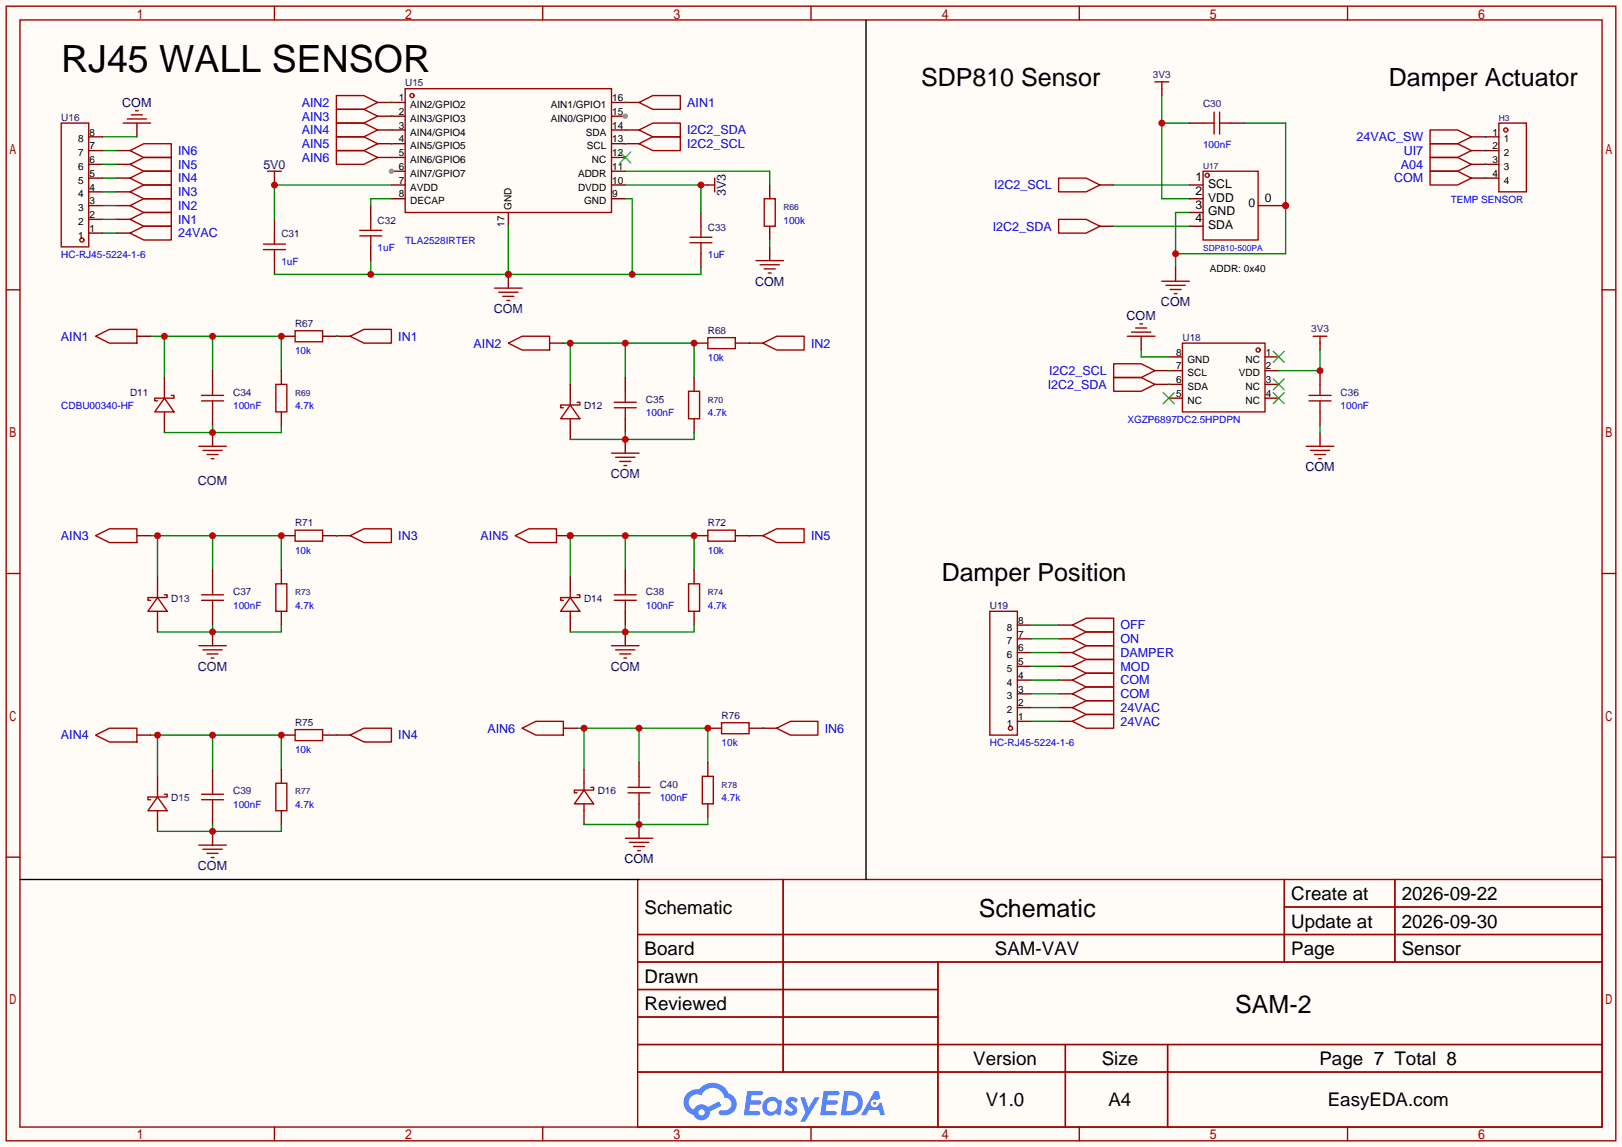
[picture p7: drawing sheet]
<svg xmlns="http://www.w3.org/2000/svg" width="299mm" height="212mm" viewBox="0 0 299 212" stroke-linecap="round" stroke-linejoin="round" font-family="sans-serif">
<path d="M0 0h299.5v211.8h-299.5z" fill="#fffcf7"/>
<g fill="none" stroke="#a10000" stroke-width=".25">
<path d="M1.1 1.1h297.2v209.6h-297.2zM3.7 3.7h292.1v204.5h-292.1zM50.7 1.1v2.6M100.2 1.1v2.6M149.7 1.1v2.6M199.3 1.1v2.6M248.8 1.1v2.6M1.1 53.5h2.6M295.8 53.5h2.5M1.1 105.9h2.6M295.8 105.9h2.5M1.1 158.3h2.6"/>
<path d="M295.8 158.3h2.5M117.7 162.4h178.1v45.8h-178.1zM117.7 172.6h178.1M117.7 177.7h178.1M144.6 162.4v35.6M173.2 177.7v30.5M237.1 162.4v15.3M237.1 167.5h58.7M257.5 162.4v15.3M117.7 182.8h55.5M117.7 192.9h178.1M117.7 187.8h55.5"/>
<path d="M117.7 198h178.1M196.7 192.9v15.3M215.6 192.9v15.3M50.7 208.2v2.5M100.2 208.2v2.5M149.7 208.2v2.5M199.3 208.2v2.5M248.8 208.2v2.5"/>
</g>
<g fill="#5487ff">
<path d="M145.5 202.8a1.3 1.3 0 0 1 1.8 .3l-.4 .6a.54 .54 0 0 0-.9-.2l.1 .2a1.58 1.58 0 0 1 1.1 1.6 1.43 1.43 0 0 1-2.5 .1l.5-.6a.64 .64 0 0 0 .5 .5 .64 .64 0 0 0 .7-.3l-.2-.2a1.6 1.6 0 0 1-1-1.6z"/>
<path d="M147.7 202.7h.9l.7 1.9 1.1-1.9h.9l-2.7 4.5h-.9l1-1.7z"/>
<path d="M138 201.5h1.6a1.31 1.31 0 0 1 1.2 .2 .4 .4 0 0 1-.3 .6h-1.8l-.1 .9h1.6a.4 .4 0 0 1 .4 .4 .4 .4 0 0 1-.4 .4h-1.7l-.2 1.2h.8a1.23 1.23 0 0 1 1.2 .2 .39 .39 0 0 1-.3 .6h-2.7z"/>
<path d="M152.1 201.5h1.6a1.32 1.32 0 0 1 1.3 .2 .39 .39 0 0 1-.4 .6h-1.7l-.2 .9h1.7a.4 .4 0 0 1 .3 .4 .4 .4 0 0 1-.4 .4h-1.7l-.2 1.2h.8a1.23 1.23 0 0 1 1.2 .2 .39 .39 0 0 1-.3 .6h-2.7z"/>
<path d="M161.5 201.5h.7l.4 1.3-.7 .4a.75 .75 0 0 0-1.1 .3 .75 .75 0 0 0 .5 1 .75 .75 0 0 0 .9-.6l.6-.3 .6 2.4h-.9l-.2-1h-1.9l-.5 1h-.9z"/>
<path d="M155.9 201.5l-.7 4.5h1.5a2.27 2.27 0 0 0 2.6-2.3 2.27 2.27 0 0 0-2.7-2.2zM156.6 202.3a1.5 1.5 0 0 1 1.8 1.5 1.5 1.5 0 0 1-1.9 1.4h-.3z"/>
<path d="M141.3 203.1a1.62 1.62 0 0 0-.4 2.1 1.62 1.62 0 0 0 2 .7l.4-.3 .3 .3 .5 .1 .3-2.5-.2-.3h-.4a1.58 1.58 0 0 0-2.5-.1zM141.9 203.6a.99 .99 0 0 1 1.6 .3 .99 .99 0 0 1-.9 1.4 .94 .94 0 0 1-1-.5 .94 .94 0 0 1 .3-1.2z"/>
<path d="M126.9 201.9a2.37 2.37 0 0 0 1.2 4 1.54 1.54 0 0 0 1.7 1 1.54 1.54 0 0 0 1.3-1.6l2.1-1.1-.5-.8-2 1.1a1.57 1.57 0 0 0-2.6 .4 1.5 1.5 0 0 1-.8-2.1 1.5 1.5 0 0 1 2.2-.5 2.23 2.23 0 0 1 2.3-1.4 2.23 2.23 0 0 1 2 1.8 1.16 1.16 0 0 1 1.2 1.1 1.16 1.16 0 0 1-1 1.3h-.7a.47 .47 0 0 0-.6 .3 .47 .47 0 0 0 .4 .6 2.23 2.23 0 0 0 2.3-.7 2.23 2.23 0 0 0 .4-2.3 2.16 2.16 0 0 0-1.3-1.1 3.2 3.2 0 0 0-5.4-.7l-1.2 .1zM129 205.4a.58 .58 0 0 1 1.1 0 .58 .58 0 0 1-1.1 0z"/>
<circle cx="161.5" cy="203.8" r=".28"/>
</g>
<g fill="none" stroke="#870000" stroke-width=".25">
<path d="M72.3 18.9h2.5M16.4 30.4h2.5M16.4 35.4h2.5M16.4 38h2.5M16.4 32.9h2.5M16.4 27.8h2.5M16.4 25.3h2.5M21.5 30.4h2.5M21.5 35.4h2.5M21.5 38h2.5M21.5 32.9h2.5M21.5 27.8h2.5"/>
<path d="M25.3 22.7v2.6M72.3 21.5h2.5M72.3 24h2.5M72.3 26.5h2.5M72.3 29.1h2.5M72.3 31.6h2.5M16.4 40.5h2.5M16.4 43.1h2.5M21.5 40.5h2.5M21.5 43.1h2.5"/>
</g>
<g fill="none" stroke="#a10000" stroke-width=".25">
<path d="M74.8 16.4h38.1v22.8h-38.1zM11.3 22.7h5.1v22.9h-5.1zM22.7 22.7h5.1M23.5 22h3.6M24 30.4l2.5-1.3h5.1v2.5h-5.1zM24 35.4l2.5-1.2h5.1v2.5h-5.1zM24 38l2.5-1.3h5.1v2.5h-5.1zM24 32.9l2.5-1.3h5.1v2.6h-5.1zM24 27.8l2.5-1.3h5.1v2.6h-5.1zM24.3 21.2h2M25 20.4h.5M24 40.5l2.5-1.3h5.1v2.6h-5.1z"/>
<path d="M24 43.1l2.5-1.3h5.1v2.5h-5.1z"/>
<circle cx="76.1" cy="17.7" r=".38"/>
<circle cx="15.1" cy="44.3" r=".38"/>
</g>
<path d="M18.9 38h2.6M18.9 32.9h2.6M18.9 27.8h2.6M18.9 25.3h6.4M18.9 30.4h2.6M18.9 35.4h2.6M18.9 43.1h2.6M18.9 40.5h2.6" fill="none" stroke="#008700" stroke-width=".25"/>
<circle cx="72.3" cy="31.6" r=".51" fill="#999"/>
<path d="M72.3 34.2h2.5M72.3 36.7h2.5M112.9 34.2h2.5M112.9 36.7h2.5M112.9 31.6h2.5M112.9 29.1h2.5M112.9 26.5h2.5M112.9 24h2.5M112.9 21.5h2.5" fill="none" stroke="#870000" stroke-width=".25"/>
<path d="M114.4 28.1l2.1 2M116.5 28.1l-2.1 2" fill="none" stroke="#3c3" stroke-width=".25"/>
<circle cx="115.4" cy="21.5" r=".51" fill="#999"/>
<path d="M112.9 18.9h2.5M93.9 39.2v2.6M50.7 40.5v2.6M50.7 48.1v2.6" fill="none" stroke="#870000" stroke-width=".25"/>
<path d="M48.6 45.1h4.1M48.6 46.1h4.1M50.7 43.1v2M50.7 46.1v2" fill="none" stroke="#a10000" stroke-width=".25"/>
<path d="M72.3 34.2h-21.6v6.3M115.4 36.7h1.3v14M68.5 48.1v2.6M93.9 41.8v8.9M129.4 49.4v1.3h-78.7" fill="none" stroke="#008700" stroke-width=".25"/>
<g fill="#c00">
<circle cx="93.9" cy="50.7" r=".63"/>
<circle cx="116.7" cy="50.7" r=".63"/>
<circle cx="68.5" cy="50.7" r=".63"/>
</g>
<path d="M127.4 43.8h4M127.4 44.8h4M129.4 41.8v2M129.4 44.8v2.1" fill="none" stroke="#a10000" stroke-width=".25"/>
<path d="M50.7 32.9v1.3M129.4 39.2v2.6M129.4 46.9v2.5" fill="none" stroke="#870000" stroke-width=".25"/>
<path d="M115.4 34.2h14v5" fill="none" stroke="#008700" stroke-width=".25"/>
<circle cx="50.7" cy="34.2" r=".63" fill="#c00"/>
<path d="M49.4 31.6h2.5M50.7 31.6v1.3" fill="none" stroke="#a10000" stroke-width=".25"/>
<path d="M129.4 34.2h1.3" fill="none" stroke="#870000" stroke-width=".25"/>
<circle cx="129.4" cy="34.2" r=".63" fill="#c00"/>
<path d="M118 24l2.5-1.3h5.1v2.6h-5.1zM118 26.5l2.5-1.2h5.1v2.5h-5.1zM130.7 34.2h1.3M132 32.9v2.5M66.4 42.5h4.1M66.4 43.6h4.1M68.5 40.5v2M68.5 43.6v2" fill="none" stroke="#a10000" stroke-width=".25"/>
<path d="M68.5 38v2.5M115.4 24h2.6M115.4 26.5h2.6M68.5 45.6v2.5M93.9 50.7v2.5" fill="none" stroke="#870000" stroke-width=".25"/>
<path d="M72.3 36.7h-3.8v1.3M115.4 26.5h.1M115.4 24h.1" fill="none" stroke="#008700" stroke-width=".25"/>
<circle cx="93.9" cy="50.7" r=".63" fill="#c00"/>
<g fill="none" stroke="#a10000" stroke-width=".25">
<path d="M62.1 17.7h5.1l2.5 1.2-2.5 1.3h-5.1zM118 18.9l2.5-1.2h5.1v2.5h-5.1zM62.1 20.2h5.1l2.5 1.3-2.5 1.2h-5.1zM62.1 22.7h5.1l2.5 1.3-2.5 1.3h-5.1zM62.1 25.3h5.1l2.5 1.2-2.5 1.3h-5.1zM62.1 27.8h5.1l2.5 1.3-2.5 1.3h-5.1zM141.1 36.7h2v5.1h-2zM91.3 53.2h5.1M92.1 54h3.5M92.8 54.7h2.1M93.6 55.5h.5M139.6 48.1h5.1"/>
<path d="M140.3 48.9h3.6M141.1 49.7h2M141.9 50.4h.5M54.5 61.1h5.1v2h-5.1zM64.6 62.1l2.6-1.3h5.1v2.6h-5.1z"/>
</g>
<path d="M69.7 18.9h2.6M115.4 18.9h2.6M69.7 21.5h2.6M69.7 24h2.6M69.7 26.5h2.6M69.7 29.1h2.6M142.1 34.2v2.5M142.1 41.8v2.5M142.1 45.6v2.5M51.9 62.1h2.6M59.6 62.1h5" fill="none" stroke="#870000" stroke-width=".25"/>
<path d="M72.3 18.9h.1M115.4 18.9h.1M72.3 21.5h.1M72.3 24h.1M72.3 26.5h.1M72.3 29.1h.1M115.4 31.6h26.7v2.6M142.1 44.3v1.3M27.8 62.1h24.1v6.4M30.4 62.1v7.6M39.2 62.1v6.4" fill="none" stroke="#008700" stroke-width=".25"/>
<g fill="#c00">
<circle cx="39.2" cy="62.1" r=".63"/>
<circle cx="51.9" cy="62.1" r=".63"/>
<circle cx="30.4" cy="62.1" r=".63"/>
</g>
<path d="M39.2 78.6v1.3M51.9 78.6v1.3h-21.5M62.1 62.1h.1" fill="none" stroke="#008700" stroke-width=".25"/>
<path d="M30.4 69.7v2.6M30.4 77.3v2.6M39.2 68.5v2.5M39.2 76.1v2.5M39.2 79.9v2.5M51.9 68.5v2.5M51.9 76.1v2.5" fill="none" stroke="#870000" stroke-width=".25"/>
<g fill="none" stroke="#a10000" stroke-width=".25">
<path d="M30.4 73.5l1.7 2.6h-3.5zM30.4 72.3v1.2M30.4 76.1v1.2M31.6 73h.5v.5h-3.5v.5h.5M37.2 74h4.1M37.2 73h4.1M39.2 71v2M39.2 74v2.1M50.9 71h2.1v5.1h-2.1zM36.7 82.4h5.1M37.5 83.2h3.5M38.2 83.9h2.1"/>
<path d="M39 84.7h.5"/>
</g>
<circle cx="39.2" cy="79.9" r=".63" fill="#c00"/>
<path d="M128.1 63.4h2.6M135.8 63.4h5" fill="none" stroke="#870000" stroke-width=".25"/>
<path d="M130.7 62.4h5.1v2h-5.1zM140.8 63.4l2.6-1.3h5.1v2.5h-5.1z" fill="none" stroke="#a10000" stroke-width=".25"/>
<path d="M104 63.4h24.1v6.3M105.3 63.4v7.6M115.4 63.4v6.3" fill="none" stroke="#008700" stroke-width=".25"/>
<g fill="#c00">
<circle cx="128.1" cy="63.4" r=".63"/>
<circle cx="115.4" cy="63.4" r=".63"/>
<circle cx="105.3" cy="63.4" r=".63"/>
</g>
<path d="M115.4 79.9v1.3M128.1 79.9v1.3h-22.8M138.3 63.4h.1" fill="none" stroke="#008700" stroke-width=".25"/>
<path d="M105.3 71v2.5M105.3 78.6v2.6M115.4 69.7v2.6M115.4 77.3v2.6M128.1 69.7v2.6M128.1 77.3v2.6M115.4 81.2v2.5" fill="none" stroke="#870000" stroke-width=".25"/>
<g fill="none" stroke="#a10000" stroke-width=".25">
<path d="M105.3 74.8l1.8 2.5h-3.6zM105.3 73.5v1.3M105.3 77.3v1.3M106.6 74.3h.5v.5h-3.6v.5h.5M113.4 75.3h4.1M113.4 74.3h4.1M115.4 72.3v2M115.4 75.3v2M127.1 72.3h2.1v5h-2.1zM112.9 83.7h5.1M113.7 84.5h3.5M114.4 85.2h2.1"/>
<path d="M115.2 86h.5"/>
</g>
<circle cx="115.4" cy="81.2" r=".63" fill="#c00"/>
<path d="M51.9 98.9h2.6M59.6 98.9h5" fill="none" stroke="#870000" stroke-width=".25"/>
<path d="M54.5 97.9h5.1v2h-5.1zM64.6 98.9l2.6-1.2h5.1v2.5h-5.1z" fill="none" stroke="#a10000" stroke-width=".25"/>
<path d="M27.8 98.9h24.1v6.4M29.1 98.9v7.7M39.2 98.9v6.4" fill="none" stroke="#008700" stroke-width=".25"/>
<g fill="#c00">
<circle cx="39.2" cy="98.9" r=".63"/>
<circle cx="51.9" cy="98.9" r=".63"/>
<circle cx="29.1" cy="98.9" r=".63"/>
</g>
<path d="M62.1 98.9h.1M39.2 115.4v1.3M51.9 115.4v1.3h-22.8" fill="none" stroke="#008700" stroke-width=".25"/>
<path d="M29.1 106.6v2.5M29.1 114.2v2.5M39.2 105.3v2.5M39.2 112.9v2.5M39.2 116.7v2.6M51.9 105.3v2.5M51.9 112.9v2.5" fill="none" stroke="#870000" stroke-width=".25"/>
<g fill="none" stroke="#a10000" stroke-width=".25">
<path d="M29.1 110.4l1.8 2.5h-3.6zM29.1 109.1v1.3M29.1 112.9v1.3M30.4 109.9h.5v.5h-3.6v.5h.5M36.7 119.3h5.1M37.2 110.9h4.1M37.2 109.9h4.1M39.2 107.8v2.1M39.2 110.9v2M50.9 107.8h2.1v5.1h-2.1zM37.5 120h3.5M38.2 120.8h2.1"/>
<path d="M39 121.5h.5"/>
</g>
<circle cx="39.2" cy="116.7" r=".63" fill="#c00"/>
<path d="M51.9 135.8h2.6M59.6 135.8h5" fill="none" stroke="#870000" stroke-width=".25"/>
<path d="M54.5 134.7h5.1v2.1h-5.1zM64.6 135.8l2.6-1.3h5.1v2.5h-5.1z" fill="none" stroke="#a10000" stroke-width=".25"/>
<path d="M27.8 135.8h24.1v6.3M29.1 135.8v7.6M39.2 135.8v6.3" fill="none" stroke="#008700" stroke-width=".25"/>
<g fill="#c00">
<circle cx="39.2" cy="135.8" r=".63"/>
<circle cx="51.9" cy="135.8" r=".63"/>
<circle cx="29.1" cy="135.8" r=".63"/>
</g>
<path d="M62.1 135.8h.1M39.2 152.3v1.2M51.9 152.3v1.2h-22.8" fill="none" stroke="#008700" stroke-width=".25"/>
<path d="M29.1 143.4v2.5M29.1 151v2.5M39.2 142.1v2.6M39.2 149.7v2.6M39.2 153.5v2.6M51.9 142.1v2.6M51.9 149.7v2.6" fill="none" stroke="#870000" stroke-width=".25"/>
<g fill="none" stroke="#a10000" stroke-width=".25">
<path d="M29.1 147.2l1.8 2.5h-3.6zM29.1 145.9v1.3M29.1 149.7v1.3M30.4 146.7h.5v.5h-3.6v.5h.5M36.7 156.1h5.1M37.2 147.7h4.1M37.2 146.7h4.1M37.5 156.8h3.5M38.2 157.6h2.1M39 158.4h.5M39.2 144.7v2M39.2 147.7v2"/>
<path d="M50.9 144.7h2.1v5h-2.1z"/>
</g>
<circle cx="39.2" cy="153.5" r=".63" fill="#c00"/>
<path d="M128.1 98.9h2.6M135.8 98.9h5" fill="none" stroke="#870000" stroke-width=".25"/>
<path d="M130.7 97.9h5.1v2h-5.1zM140.8 98.9l2.6-1.2h5.1v2.5h-5.1z" fill="none" stroke="#a10000" stroke-width=".25"/>
<path d="M115.4 98.9v6.4M128.1 105.3v-6.4h-22.8v7.7" fill="none" stroke="#008700" stroke-width=".25"/>
<g fill="#c00">
<circle cx="128.1" cy="98.9" r=".63"/>
<circle cx="115.4" cy="98.9" r=".63"/>
<circle cx="105.3" cy="98.9" r=".63"/>
</g>
<path d="M138.3 98.9h.1M115.4 115.4v1.3M128.1 115.4v1.3h-22.8" fill="none" stroke="#008700" stroke-width=".25"/>
<path d="M105.3 106.6v2.5M105.3 114.2v2.5M115.4 105.3v2.5M115.4 112.9v2.5M115.4 116.7v2.6M128.1 105.3v2.5M128.1 112.9v2.5" fill="none" stroke="#870000" stroke-width=".25"/>
<g fill="none" stroke="#a10000" stroke-width=".25">
<path d="M105.3 110.4l1.8 2.5h-3.6zM105.3 109.1v1.3M105.3 112.9v1.3M106.6 109.9h.5v.5h-3.6v.5h.5M112.9 119.3h5.1M113.4 110.9h4.1M113.4 109.9h4.1M115.4 107.8v2.1M115.4 110.9v2M127.1 107.8h2.1v5.1h-2.1zM113.7 120h3.5M114.4 120.8h2.1"/>
<path d="M115.2 121.5h.5"/>
</g>
<circle cx="115.4" cy="116.7" r=".63" fill="#c00"/>
<path d="M130.7 134.5h2.5M138.3 134.5h5.1" fill="none" stroke="#870000" stroke-width=".25"/>
<path d="M133.2 133.5h5.1v2h-5.1zM143.4 134.5l2.5-1.3h5.1v2.6h-5.1z" fill="none" stroke="#a10000" stroke-width=".25"/>
<path d="M106.6 134.5h24.1v6.3M107.8 134.5v7.6M118 134.5v6.3" fill="none" stroke="#008700" stroke-width=".25"/>
<g fill="#c00">
<circle cx="118" cy="134.5" r=".63"/>
<circle cx="130.7" cy="134.5" r=".63"/>
<circle cx="107.8" cy="134.5" r=".63"/>
</g>
<path d="M140.8 134.5h.1M118 151v1.3M130.7 151v1.3h-22.9" fill="none" stroke="#008700" stroke-width=".25"/>
<path d="M107.8 142.1v2.6M107.8 149.7v2.6M118 140.8v2.6M118 148.5v2.5M118 152.3v2.5M130.7 140.8v2.6M130.7 148.5v2.5" fill="none" stroke="#870000" stroke-width=".25"/>
<g fill="none" stroke="#a10000" stroke-width=".25">
<path d="M107.8 145.9l1.8 2.6h-3.6zM107.8 144.7v1.2M107.8 148.5v1.2M109.1 145.4h.5v.5h-3.6v.5h.6M115.4 154.8h5.1M116 146.4h4M116 145.4h4M116.2 155.6h3.6M117 156.3h2M117.7 157.1h.5M118 143.4v2M118 146.4v2.1"/>
<path d="M129.7 143.4h2v5.1h-2z"/>
</g>
<circle cx="118" cy="152.3" r=".63" fill="#c00"/>
<path d="M25.3 62.1h2.5M101.5 63.4h2.5M25.3 98.9h2.5M102.7 98.9h2.6M25.3 135.8h2.5" fill="none" stroke="#870000" stroke-width=".25"/>
<path d="M17.7 62.1l2.5-1.3h5.1v2.6h-5.1zM93.9 63.4l2.5-1.3h5.1v2.5h-5.1zM17.7 98.9l2.5-1.2h5.1v2.5h-5.1zM17.7 135.8l2.5-1.3h5.1v2.5h-5.1z" fill="none" stroke="#a10000" stroke-width=".25"/>
<circle cx="105.3" cy="98.9" r=".63" fill="#c00"/>
<g fill="none" stroke="#a10000" stroke-width=".25">
<path d="M213.2 15.1h2.6M214.5 15.1v1.3M195.5 32.9h5l2.6 1.3-2.6 1.2h-5zM264 24h5.1l2.6 1.3-2.6 1.2h-5.1zM264 26.5h5.1l2.6 1.3-2.6 1.3h-5.1zM264 29.1h5.1l2.6 1.3-2.6 1.2h-5.1zM264 31.6h5.1l2.6 1.3-2.6 1.3h-5.1zM276.7 22.7h5.1v12.7h-5.1zM195.5 40.5h5l2.6 1.3-2.6 1.3h-5zM95.1 98.9l2.6-1.2h5v2.5h-5zM96.4 134.5l2.5-1.3h5.1v2.6h-5.1z"/>
<circle cx="278" cy="24" r=".38"/>
</g>
<path d="M214.5 16.4v1.3M203.1 34.2h2.5M271.7 25.3h5M271.7 27.8h5M271.7 30.4h5M271.7 32.9h5M203.1 41.8h2.5M104 134.5h2.6" fill="none" stroke="#870000" stroke-width=".25"/>
<path d="M205.6 34.2h14M219.6 39.2h-2.6v10.2M229.7 22.7h7.7v24.2h-20.4M274.2 25.3h.1M274.2 27.8h.1M274.2 30.4h.1M274.2 32.9h.1" fill="none" stroke="#008700" stroke-width=".25"/>
<path d="M159.9 3.7v158.7M3.7 162.4h114.3" fill="none" stroke="#000" stroke-width=".25"/>
<g fill="#c00">
<circle cx="217" cy="46.9" r=".63"/>
<circle cx="237.4" cy="38" r=".63"/>
</g>
<path d="M214.5 17.7v19h5.1M214.5 22.7h5.1M205.6 41.8h14M190.4 115.4h5.1M190.4 118h5.1M190.4 133.2h5.1M190.4 130.7h5.1M190.4 128.1h5.1M190.4 125.6h5.1M190.4 120.5h5.1M190.4 123.1h5.1" fill="none" stroke="#008700" stroke-width=".25"/>
<g fill="none" stroke="#870000" stroke-width=".25">
<path d="M217 49.4v2.5M215.8 65.9h2.5M215.8 68.5h2.5M215.8 71h2.5M215.8 73.5h2.5M233.6 65.9h2.5M233.6 68.5h2.5M233.6 71h2.5M233.6 73.5h2.5M187.8 118h2.6M187.8 115.4h2.6M195.5 118h2.5"/>
<path d="M195.5 115.4h2.5M187.8 133.2h2.6M187.8 130.7h2.6M187.8 128.1h2.6M187.8 125.6h2.6M187.8 123.1h2.6M187.8 120.5h2.6M195.5 133.2h2.5M195.5 130.7h2.5M195.5 128.1h2.5M195.5 125.6h2.5M195.5 123.1h2.5"/>
<path d="M195.5 120.5h2.5"/>
</g>
<g fill="none" stroke="#a10000" stroke-width=".25">
<path d="M214.5 51.9h5.1M215.3 52.7h3.5M216 53.5h2.1M216.8 54.2h.5M218.3 63.4h15.3v12.7h-15.3zM182.8 112.9h5v22.9h-5zM198 118l2.5-1.3h5.1v2.6h-5.1zM198 115.4l2.5-1.2h5.1v2.5h-5.1zM198 133.2l2.5-1.2h5.1v2.5h-5.1zM198 130.7l2.5-1.3h5.1v2.6h-5.1zM198 128.1l2.5-1.2h5.1v2.5h-5.1zM198 125.6l2.5-1.3h5.1v2.6h-5.1z"/>
<path d="M198 123.1l2.5-1.3h5.1v2.5h-5.1zM198 120.5l2.5-1.2h5.1v2.5h-5.1z"/>
<circle cx="232.3" cy="64.6" r=".38"/>
<circle cx="186.6" cy="134.5" r=".38"/>
</g>
<path d="M214.8 72.5l2 2M216.8 72.5l-2 2M235.1 72.5l2 2M235.1 70l2 2M235.1 64.9l2 2M237.1 72.5l-2 2M237.1 70l-2 2M237.1 64.9l-2 2" fill="none" stroke="#3c3" stroke-width=".25"/>
<circle cx="214.5" cy="22.7" r=".63" fill="#c00"/>
<path d="M219.6 22.7h2.5M227.2 22.7h2.5M213.2 71h2.6M213.2 68.5h2.6M243.7 63.4v1.2M243.7 68.5v2.5" fill="none" stroke="#870000" stroke-width=".25"/>
<path d="M222.1 22.7h2.1M224.2 20.7v4.1M225.2 20.7v4.1M225.2 22.7h2M205.6 69.7h5.1l2.5 1.3-2.5 1.3h-5.1zM205.6 67.2h5.1l2.5 1.3-2.5 1.2h-5.1zM242.4 62.1h2.6M243.7 62.1v1.3" fill="none" stroke="#a10000" stroke-width=".25"/>
<path d="M215.8 68.5h.1M215.8 71h.1M243.7 64.6v3.9h-7.6" fill="none" stroke="#008700" stroke-width=".25"/>
<circle cx="243.7" cy="68.5" r=".63" fill="#c00"/>
<path d="M219.6 34.2h2.5M219.6 36.7h2.5M219.6 39.2h2.5M232.3 38h5.1M219.6 41.8h2.5M210.7 62.1v2.5M243.7 76.1v2.5M243.7 79.9v2.5" fill="none" stroke="#870000" stroke-width=".25"/>
<g fill="none" stroke="#a10000" stroke-width=".25">
<path d="M222.1 31.6h10.2v12.7h-10.2zM210.4 59.8h.5M208.2 62.1h5M208.9 61.3h3.6M209.7 60.6h2M241.7 73h4M241.7 74h4M243.7 71v2M243.7 74v2.1M241.2 82.4h5.1M241.9 83.2h3.6M242.7 83.9h2"/>
<path d="M243.5 84.7h.5"/>
<circle cx="222.9" cy="32.4" r=".38"/>
</g>
<path d="M210.7 64.6v1.3h5.1M243.7 78.6v1.3" fill="none" stroke="#008700" stroke-width=".25"/>
<circle cx="237.4" cy="38" r=".63" fill="#c00"/>
<text font-size="6.9" x="11.3" y="13.4">RJ45 WALL SENSOR</text>
<g font-size="4.6">
<text x="170.1" y="15.9">SDP810 Sensor</text>
<text x="256.4" y="15.9">Damper Actuator</text>
<text x="173.9" y="107.4">Damper Position</text>
<text x="180.7" y="169.4">Schematic</text>
<text x="228.1" y="187.1">SAM-2</text>
</g>
<g font-size="3.5">
<text x="238.4" y="166.2">Create at</text>
<text x="258.8" y="166.2">2026-09-22</text>
<text x="119" y="168.8">Schematic</text>
<text x="238.4" y="171.3">Update at</text>
<text x="258.8" y="171.3">2026-09-30</text>
<text x="119" y="176.4">Board</text>
<text x="183.7" y="176.4">SAM-VAV</text>
<text x="238.4" y="176.4">Page</text>
<text x="258.8" y="176.4">Sensor</text>
<text x="119" y="181.5">Drawn</text>
<text x="119" y="186.6">Reviewed</text>
<text x="179.7" y="196.7">Version</text>
<text x="203.4" y="196.7">Size</text>
<text x="243.6" y="196.7">Page 7 Total 8</text>
<text x="182" y="204.3">V1.0</text>
<text x="204.7" y="204.3">A4</text>
<text x="245.1" y="204.3">EasyEDA.com</text>
</g>
<g font-size="2.3" fill="#000080">
<text x="22.6" y="19.7">COM</text>
<text x="48.6" y="31.2">5V0</text>
<text x="134" y="36.2" transform="rotate(-90 134 36.2)">3V3</text>
<text x="139.4" y="52.8">COM</text>
<text x="91.2" y="57.8">COM</text>
<text x="208" y="59.1">COM</text>
<text x="214.3" y="56.6">COM</text>
<text x="36.5" y="89.6">COM</text>
<text x="112.7" y="88.3">COM</text>
<text x="241" y="87">COM</text>
<text x="36.5" y="123.9">COM</text>
<text x="112.7" y="123.9">COM</text>
<text x="36.5" y="160.7">COM</text>
<text x="115.3" y="159.4">COM</text>
</g>
<g font-size="2.3" fill="#00f">
<text x="55.7" y="19.7">AIN2</text>
<text x="55.7" y="22.3">AIN3</text>
<text x="126.9" y="19.7">AIN1</text>
<text x="32.9" y="28.6">IN6</text>
<text x="55.7" y="24.8">AIN4</text>
<text x="55.7" y="27.4">AIN5</text>
<text x="55.7" y="29.9">AIN6</text>
<text x="126.9" y="24.8">I2C2_SDA</text>
<text x="126.9" y="27.4">I2C2_SCL</text>
<text x="250.4" y="26.1">24VAC_SW</text>
<text x="259.2" y="28.6">UI7</text>
<text x="32.9" y="31.2">IN5</text>
<text x="32.9" y="33.7">IN4</text>
<text x="183.5" y="35">I2C2_SCL</text>
<text x="257.4" y="33.7">COM</text>
<text x="258.7" y="31.2">A04</text>
<text x="32.9" y="41.3">IN1</text>
<text x="32.9" y="36.2">IN3</text>
<text x="32.9" y="38.8">IN2</text>
<text x="32.9" y="43.9">24VAC</text>
<text x="183.3" y="42.6">I2C2_SDA</text>
<text x="11.3" y="62.9">AIN1</text>
<text x="73.5" y="62.9">IN1</text>
<text x="87.5" y="64.2">AIN2</text>
<text x="149.7" y="64.2">IN2</text>
<text x="193.4" y="71.8">I2C2_SDA</text>
<text x="193.7" y="69.3">I2C2_SCL</text>
<text x="11.3" y="99.7">AIN3</text>
<text x="73.5" y="99.7">IN3</text>
<text x="88.7" y="99.7">AIN5</text>
<text x="149.7" y="99.7">IN5</text>
<text x="206.9" y="118.8">ON</text>
<text x="206.9" y="116.3">OFF</text>
<text x="206.9" y="123.9">MOD</text>
<text x="206.9" y="121.3">DAMPER</text>
<text x="206.9" y="131.5">24VAC</text>
<text x="206.9" y="129">COM</text>
<text x="206.9" y="126.4">COM</text>
<text x="11.3" y="136.6">AIN4</text>
<text x="73.5" y="136.6">IN4</text>
<text x="90" y="135.3">AIN6</text>
<text x="152.3" y="135.3">IN6</text>
<text x="206.9" y="134">24VAC</text>
</g>
<g font-size="2.2">
<text x="220.7" y="33.4">1</text>
<text x="220.7" y="36">2</text>
<text x="223.1" y="34.7">SCL</text>
<text x="220.7" y="38.5">3</text>
<text x="220.7" y="41.1">4</text>
<text x="223.1" y="37.3">VDD</text>
<text x="223.1" y="39.8">GND</text>
<text x="230.5" y="38.3">0</text>
<text x="233.6" y="37.3">0</text>
<text x="223.1" y="42.3">SDA</text>
</g>
<g font-size="1.8" fill="#000080">
<text x="74.8" y="15.9">U15</text>
<text x="212.9" y="14.4">3V3</text>
<text x="11.3" y="22.3">U16</text>
<text x="222.1" y="19.7">C30</text>
<text x="69.7" y="41.3">C32</text>
<text x="51.9" y="43.9">C31</text>
<text x="130.7" y="42.6">C33</text>
<text x="54.5" y="60.4">R67</text>
<text x="130.7" y="61.6">R68</text>
<text x="218.3" y="62.9">U18</text>
<text x="242.1" y="61.4">3V3</text>
<text x="24" y="73.1">D11</text>
<text x="43.1" y="73.1">C34</text>
<text x="107.8" y="75.6">D12</text>
<text x="119.3" y="74.3">C35</text>
<text x="247.5" y="73.1">C36</text>
<text x="54.5" y="97.2">R71</text>
<text x="130.7" y="97.2">R72</text>
<text x="31.6" y="111.2">D13</text>
<text x="43.1" y="109.9">C37</text>
<text x="107.8" y="111.2">D14</text>
<text x="119.3" y="109.9">C38</text>
<text x="182.8" y="112.4">U19</text>
<text x="54.5" y="134">R75</text>
<text x="133.2" y="132.8">R76</text>
<text x="31.6" y="148">D15</text>
<text x="43.1" y="146.7">C39</text>
<text x="110.4" y="146.7">D16</text>
<text x="121.8" y="145.5">C40</text>
</g>
<g font-size="1.8">
<text x="73.6" y="18.7">1</text>
<text x="73.6" y="21.2">2</text>
<text x="73.6" y="23.8">3</text>
<text x="75.7" y="20">AIN2/GPIO2</text>
<text x="75.7" y="22.5">AIN3/GPIO3</text>
<text x="101.7" y="22.5">AIN0/GPIO0</text>
<text x="101.7" y="20">AIN1/GPIO1</text>
<text x="113" y="23.8">14</text>
<text x="113" y="21.2">15</text>
<text x="113" y="18.7">16</text>
<text x="14.4" y="28.9">7</text>
<text x="14.4" y="26.3">8</text>
<text x="16.5" y="27.6">7</text>
<text x="16.5" y="25">8</text>
<text x="73.6" y="26.3">4</text>
<text x="73.6" y="28.9">5</text>
<text x="75.7" y="25">AIN4/GPIO4</text>
<text x="75.7" y="27.6">AIN5/GPIO5</text>
<text x="108.2" y="25">SDA</text>
<text x="108.4" y="27.6">SCL</text>
<text x="113" y="28.9">12</text>
<text x="113" y="26.3">13</text>
<text x="275.6" y="25">1</text>
<text x="275.6" y="27.6">2</text>
<text x="277.7" y="26.3">1</text>
<text x="277.7" y="28.9">2</text>
<text x="14.4" y="33.9">5</text>
<text x="14.4" y="31.4">6</text>
<text x="16.5" y="35.2">4</text>
<text x="16.5" y="32.7">5</text>
<text x="16.5" y="30.1">6</text>
<text x="73.6" y="31.4">6</text>
<text x="73.6" y="33.9">7</text>
<text x="75.7" y="30.1">AIN6/GPIO6</text>
<text x="75.7" y="32.7">AIN7/GPIO7</text>
<text x="75.7" y="35.2">AVDD</text>
<text x="106.7" y="35.2">DVDD</text>
<text x="106.7" y="32.7">ADDR</text>
<text x="109.3" y="30.1">NC</text>
<text x="113" y="33.9">10</text>
<text x="113" y="31.4">11</text>
<text x="275.6" y="30.1">3</text>
<text x="275.6" y="32.7">4</text>
<text x="277.7" y="31.4">3</text>
<text x="277.7" y="33.9">4</text>
<text x="14.4" y="41.6">2</text>
<text x="14.4" y="39">3</text>
<text x="14.4" y="36.5">4</text>
<text x="16.5" y="40.3">2</text>
<text x="16.5" y="37.7">3</text>
<text x="73.6" y="36.5">8</text>
<text x="75.7" y="37.7">DECAP</text>
<text x="93.1" y="41.9" transform="rotate(-90 93.1 41.9)">17</text>
<text x="94.4" y="38.8" transform="rotate(-90 94.4 38.8)">GND</text>
<text x="107.9" y="37.7">GND</text>
<text x="113" y="36.5">9</text>
<text x="14.4" y="44.1">1</text>
<text x="16.5" y="42.8">1</text>
<text x="223.4" y="50.2">ADDR: 0x40</text>
<text x="217.2" y="65.7">8</text>
<text x="233.7" y="65.7">1</text>
<text x="217.2" y="68.2">7</text>
<text x="217.2" y="70.8">6</text>
<text x="219.3" y="67">GND</text>
<text x="219.3" y="69.5">SCL</text>
<text x="228.7" y="69.5">VDD</text>
<text x="229.9" y="67">NC</text>
<text x="233.7" y="70.8">3</text>
<text x="233.7" y="68.2">2</text>
<text x="217.2" y="73.3">5</text>
<text x="219.3" y="72">SDA</text>
<text x="219.3" y="74.6">NC</text>
<text x="229.9" y="74.6">NC</text>
<text x="229.9" y="72">NC</text>
<text x="233.7" y="73.3">4</text>
<text x="185.9" y="119">7</text>
<text x="185.9" y="116.5">8</text>
<text x="188" y="117.8">7</text>
<text x="188" y="115.2">8</text>
<text x="185.9" y="124.1">5</text>
<text x="185.9" y="121.6">6</text>
<text x="188" y="125.4">4</text>
<text x="188" y="122.8">5</text>
<text x="188" y="120.3">6</text>
<text x="185.9" y="131.7">2</text>
<text x="185.9" y="129.2">3</text>
<text x="185.9" y="126.6">4</text>
<text x="188" y="130.5">2</text>
<text x="188" y="127.9">3</text>
<text x="185.9" y="134.3">1</text>
<text x="188" y="133">1</text>
</g>
<g font-size="1.8" fill="#00f">
<text x="222.1" y="27.4">100nF</text>
<text x="144.7" y="41.3">100k</text>
<text x="267.8" y="37.5">TEMP SENSOR</text>
<text x="11.3" y="47.7">HC-RJ45-5224-1-6</text>
<text x="69.7" y="46.4">1uF</text>
<text x="74.8" y="45.1">TLA2528IRTER</text>
<text x="130.7" y="47.7">1uF</text>
<text x="51.9" y="48.9">1uF</text>
<text x="54.5" y="65.5">10k</text>
<text x="130.7" y="66.7">10k</text>
<text x="11.3" y="75.6">CDBU00340-HF</text>
<text x="43.1" y="75.6">100nF</text>
<text x="54.5" y="75.6">4.7k</text>
<text x="119.3" y="76.9">100nF</text>
<text x="130.7" y="76.9">4.7k</text>
<text x="247.5" y="75.6">100nF</text>
<text x="208.2" y="78.2">XGZP6897DC2.5HPDPN</text>
<text x="54.5" y="102.3">10k</text>
<text x="130.7" y="102.3">10k</text>
<text x="43.1" y="112.4">100nF</text>
<text x="54.5" y="112.4">4.7k</text>
<text x="119.3" y="112.4">100nF</text>
<text x="130.7" y="112.4">4.7k</text>
<text x="133.2" y="137.8">10k</text>
<text x="182.8" y="137.8">HC-RJ45-5224-1-6</text>
<text x="54.5" y="139.1">10k</text>
<text x="43.1" y="149.3">100nF</text>
<text x="54.5" y="149.3">4.7k</text>
<text x="121.8" y="148">100nF</text>
<text x="133.2" y="148">4.7k</text>
</g>
<g font-size="1.6" fill="#000080">
<text x="276.7" y="22.3">H3</text>
<text x="222.1" y="31.2">U17</text>
<text x="144.7" y="38.8">R66</text>
<text x="54.5" y="73.1">R69</text>
<text x="130.7" y="74.3">R70</text>
<text x="54.5" y="109.9">R73</text>
<text x="130.7" y="109.9">R74</text>
<text x="54.5" y="146.7">R77</text>
<text x="133.2" y="145.5">R78</text>
</g>
<text font-size="1.6" fill="#00f" x="222.1" y="46.4">SDP810-500PA</text>
</svg>
